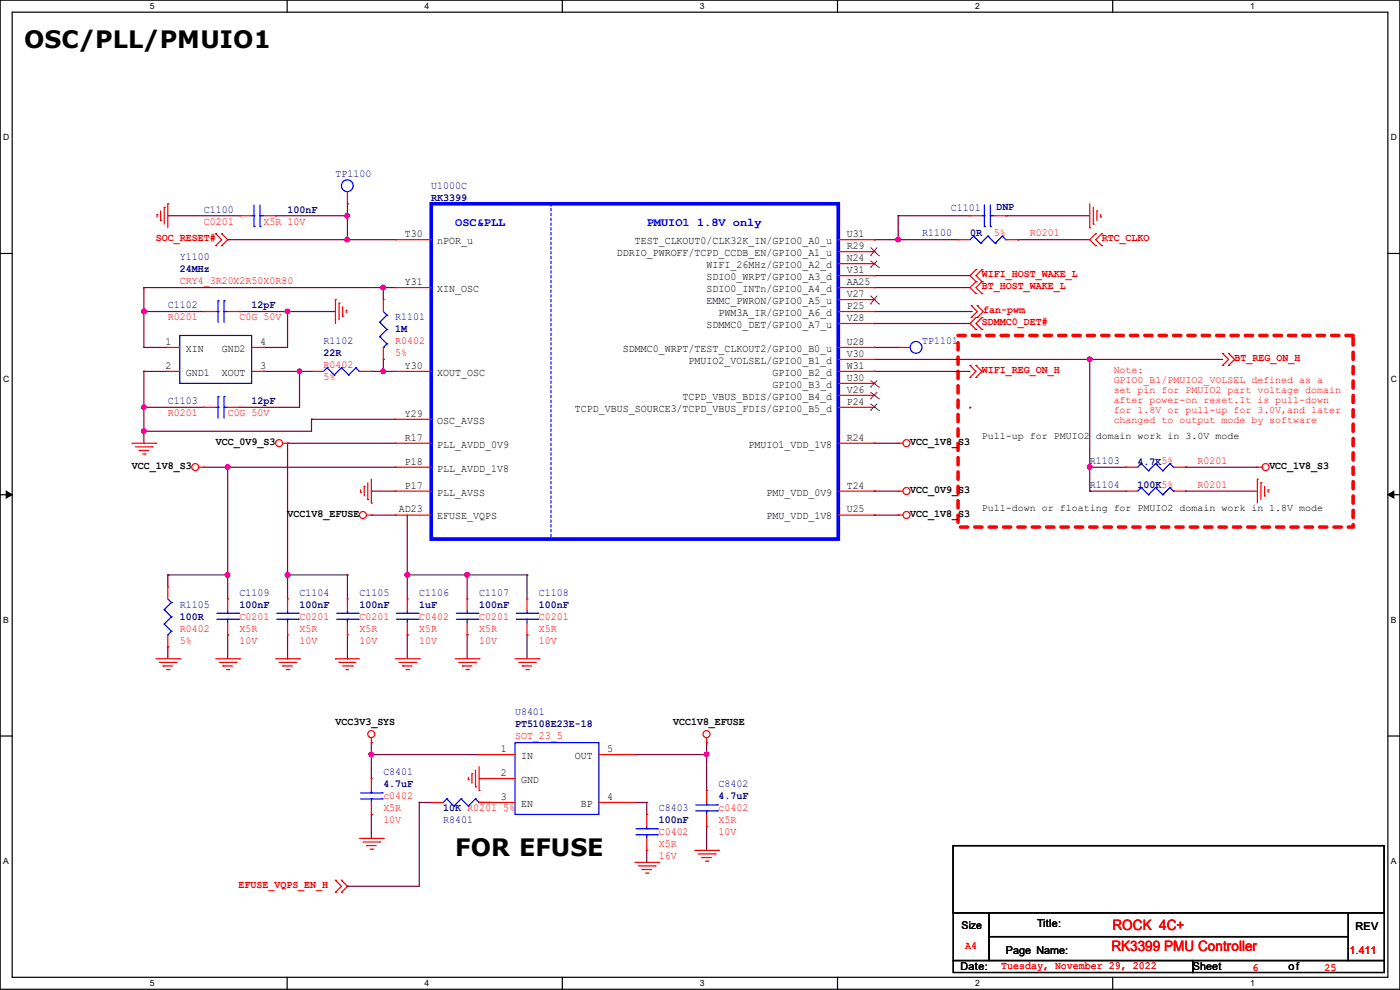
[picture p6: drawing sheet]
<svg xmlns="http://www.w3.org/2000/svg" width="297mm" height="210mm" viewBox="0 0 297 210" stroke-linecap="round" stroke-linejoin="round" font-family="sans-serif">
<path d="M0 0h297v209.8h-297zM2.6 2.6h291.8v204.7h-291.8z" fill="none" stroke="#000" stroke-width=".25"/>
<g fill="#fff">
<path d="M31.7 .3h1v2h-1z"/>
<path d="M31.7 207.6h1v2h-1z"/>
</g>
<path d="M60.9 0v2.6M60.9 207.3v2.5" fill="none" stroke="#000" stroke-width=".25"/>
<g fill="#fff">
<path d="M90.1 .3h1v2h-1z"/>
<path d="M90.1 207.6h1v2h-1z"/>
</g>
<path d="M119.3 0v2.6M119.3 207.3v2.5" fill="none" stroke="#000" stroke-width=".25"/>
<g fill="#fff">
<path d="M148.5 .3h.9v2h-.9z"/>
<path d="M148.5 207.6h.9v2h-.9z"/>
</g>
<path d="M177.7 0v2.6M177.7 207.3v2.5" fill="none" stroke="#000" stroke-width=".25"/>
<g fill="#fff">
<path d="M206.8 .3h1v2h-1z"/>
<path d="M206.8 207.6h1v2h-1z"/>
</g>
<path d="M236.1 0v2.6M236.1 207.3v2.5" fill="none" stroke="#000" stroke-width=".25"/>
<g fill="#fff">
<path d="M265.2 .3h1v2h-1z"/>
<path d="M265.2 207.6h1v2h-1z"/>
<path d="M.7 28.2h1.2v1.9h-1.2z"/>
<path d="M295.1 28.2h1.2v1.9h-1.2z"/>
<path d="M.7 79.3h1.2v2h-1.2z"/>
<path d="M295.1 79.3h1.2v2h-1.2z"/>
</g>
<path d="M0 53.8h2.6M294.4 53.8h2.6" fill="none" stroke="#000" stroke-width=".25"/>
<g fill="#fff">
<path d="M.7 130.5h1.2v2h-1.2z"/>
<path d="M295.1 130.5h1.1v2h-1.1z"/>
</g>
<path d="M0 104.9h2.6M294.4 104.9h2.6" fill="none" stroke="#000" stroke-width=".25"/>
<path d="M1.3 104.2l1.3 .7-1.3 .8zM294.4 104.9l1.3-.7v1.5z" fill="#000" stroke="#000" stroke-width=".21"/>
<g fill="#fff">
<path d="M.7 181.7h1.2v2h-1.2z"/>
<path d="M295.1 181.7h1.1v2h-1.1z"/>
</g>
<path d="M0 156.1h2.6M294.4 156.1h2.6M202.2 179.4h91.5v14.2h-91.5zM202.2 193.6h7.6v10.2h-7.6zM209.8 193.6h76.2v5.1h-76.2zM209.8 198.7h76.2v5.1h-76.2zM286 193.6h7.7v10.2h-7.7zM202.2 203.8h50.8v2.5h-50.8zM253 203.8h40.7v2.5h-40.7z" fill="none" stroke="#000" stroke-width=".25"/>
<path d="M203.2 71.2h83.9v40.6h-83.9z" fill="none" stroke="#f00" stroke-width=".76" stroke-dasharray="1.5 1.5"/>
<g fill="none" stroke="#800040" stroke-width=".25">
<path d="M35.6 45.8h.1M35.6 45.8h15.2M48.3 50.8h.1M48.3 50.8h35.6M58.5 45.8h.1M58.5 45.8h15.2M73.7 43.2h.1M73.7 45.8h.1M73.7 50.8h.1M73.7 43.2v7.6M185.5 50.8h.1M185.5 58.5h.1"/>
<path d="M185.5 50.8h17.7M185.5 58.5h20.3M190.5 45.8h.1M190.5 50.8h.1M190.5 45.8v5M190.5 45.8h15.3M213.4 45.8h.1M213.4 45.8h17.8M215.9 50.8h.1M215.9 50.8h15.3M30.5 61h.1M30.5 78.8h.1"/>
<path d="M30.5 66.1h.1M30.5 73.7h.1M30.5 78.8h5.1M30.5 61h53.4M30.5 61v12.7M30.5 78.8v15.2M30.5 66.1h12.7M30.5 73.7h5.1M50.8 66.1h.1M50.8 66.1h20.4M55.9 78.8h.1M55.9 73.7h.1"/>
<path d="M55.9 78.8h10.2M61 66.1h.1M61 66.1v7.6h-5.1M63.5 78.8h.1M63.5 78.8v7.6h-12.7M78.8 78.8h.1M78.8 78.8h5.1M81.3 76.2h.1M81.3 78.8h.1M81.3 61h.1M81.3 61v2.5M81.3 76.2v2.6"/>
<path d="M185.5 73.7h.1M185.5 68.6h.1M185.5 61h.1M185.5 78.8h.1M185.5 78.8h20.3M185.5 61h20.3M185.5 66.1h20.5M185.5 73.7h5M185.5 68.6h20.3M185.5 76.2h73.9M206 66.1h.1M231.2 76.2h.1"/>
<path d="M231.2 76.2v28M30.5 86.4h.1M30.5 91.5h.1M30.5 86.4h12.7M43.2 99.1h40.7M48.3 99.1h.1M48.3 99.1v27.9M50.8 86.4h.1M61 94h.1M61 94v33M61 94h22.9M66.1 88.9h.1"/>
<path d="M66.1 88.9h17.8M66.1 88.9v2.6h-35.6M185.5 94h.1M185.5 94h5M205.8 86.4h.1M205.8 86.4v.3M231.2 99.1h.1M231.2 99.1h7.6M251.5 99.1h.1M251.5 99.1h15.2M78.8 104.2h.1M78.8 109.3h.1"/>
<path d="M78.8 104.2h5.1M78.8 109.3h5.1M86.4 109.3v17.7M185.5 104.2h.1M185.5 109.3h.1M185.5 104.2h5M185.5 109.3h5M231.2 104.2h.1M231.2 104.2h7.6M251.5 104.2h.1M251.5 104.2h15.2M35.6 122h.1"/>
<path d="M35.6 137.2h.1M35.6 122v2.5M35.6 137.2v2.5M35.6 122h12.7M48.3 134.7h.1M48.3 122h.1M48.3 134.7v5M61 139.7h.1M61 122h.1M61 134.7v5M61 122h12.7M73.7 122h.1"/>
<path d="M73.7 139.7h.1M73.7 122v5M73.7 134.7v5M86.4 134.7h.1M86.4 122h.1M86.4 122h25.4M86.4 134.7v5M99.1 122h.1M99.1 134.7h.1M99.1 122v5M99.1 134.7v5M111.8 122h.1"/>
<path d="M111.8 134.7h.1M111.8 122v5M111.8 134.7v5M78.8 157.5h.1M78.8 157.5v7.6M149.9 157.5h.1M149.9 157.5v10.2M78.8 160.1h.1M78.8 172.8h.1M78.8 172.8v5M78.8 160.1h22.8M88.9 170.2h.1"/>
<path d="M88.9 170.2h2.6M88.9 170.2v17.8h-15.2M101.6 170.2h.1M101.6 170.2h2.6M134.7 170.2h.1M134.7 160.1h.1M134.7 170.2h2.5M134.7 160.1h15.2M137.2 170.2h.1M137.2 170.2v2.6M149.9 175.3h.1M149.9 160.1h.1"/>
<path d="M149.9 175.3v5.1M73.7 188h.1M137.2 180.4h.1M137.2 180.4v2.5"/>
</g>
<g fill="#f0f" stroke="#f0f" stroke-width=".25">
<circle cx="81.3" cy="78.8" r=".49"/>
<circle cx="81.3" cy="61" r=".49"/>
<circle cx="63.5" cy="78.8" r=".49"/>
<circle cx="30.5" cy="86.4" r=".49"/>
<circle cx="30.5" cy="66.1" r=".49"/>
<circle cx="61" cy="66.1" r=".49"/>
<circle cx="190.5" cy="50.8" r=".49"/>
<circle cx="73.7" cy="45.7" r=".49"/>
<circle cx="73.7" cy="50.8" r=".49"/>
<circle cx="30.5" cy="91.5" r=".49"/>
<circle cx="99.1" cy="121.9" r=".49"/>
<circle cx="231.2" cy="76.2" r=".49"/>
<circle cx="149.9" cy="160" r=".49"/>
<circle cx="78.8" cy="160" r=".49"/>
<circle cx="61" cy="121.9" r=".49"/>
<circle cx="86.4" cy="121.9" r=".49"/>
<circle cx="48.3" cy="121.9" r=".49"/>
<circle cx="48.3" cy="99.1" r=".49"/>
<circle cx="231.2" cy="99.1" r=".49"/>
</g>
<g fill="none" stroke="#f00" stroke-width=".25">
<path d="M33.3 45.5h.1M33.3 45.5v.5M34.1 46.8h.1M34.1 44.7v2.1M34.8 44h.1M34.8 44v3.5M35.6 43.2h.1M35.6 43.2v5.1M50.8 45.8h.1M50.8 45.8h2.6M55.9 45.8h2.6M58.5 45.8h.1"/>
<path d="M73.7 43.2h.1M73.7 40.7v2.5M83.9 50.8h.1M83.9 50.8h7.6M177.8 50.8h7.7M177.8 53.4h7.7M177.8 55.9h7.7M177.8 58.5h7.7M185.5 50.8h.1M185.5 53.4h.1M185.5 55.9h.1M185.5 58.5h.1"/>
<path d="M203.2 50.8h.1M203.2 50.8h2.6M205.8 45.8h.1M205.8 45.8h2.5M210.9 45.8h2.5M213.4 45.8h.1M213.4 50.8h2.5M215.9 50.8h.1M231.2 48.3h.1M231.2 43.2v5.1M231.9 47.5h.1M231.9 44v3.5"/>
<path d="M232.7 44.7h.1M232.7 44.7v2.1M233.5 46h.1M233.5 45.5v.5M35.6 73.7h.1M35.6 78.8h.1M35.6 73.7h2.5M35.6 78.8h2.5M43.2 66.1h.1M43.2 66.1h2.6M48.3 66.1h2.5M50.8 66.1h.1"/>
<path d="M53.4 73.7h2.5M53.4 78.8h2.5M55.9 78.8h.1M55.9 73.7h.1M66.1 78.8h.1M66.1 78.8h2.5M71.2 63.5h.1M71.2 63.5v5.1M71.9 64.3h.1M71.9 64.3v3.6M72.7 67.1h.1M72.7 65.1v2"/>
<path d="M73.4 65.8h.1M73.4 65.8v.5M76.2 78.8h2.6M78.8 78.8h.1M81.3 63.5h.1M81.3 76.2h.1M81.3 63.5v2.6M81.3 73.7v2.5M83.9 78.8h.1M83.9 61h.1M83.9 78.8h7.6M83.9 61h7.6"/>
<path d="M177.8 73.7h7.7M177.8 78.8h7.7M177.8 61h7.7M177.8 63.5h7.7M177.8 76.2h7.7M177.8 68.6h7.7M177.8 66.1h7.7M185.5 61h.1M185.5 63.5h.1M185.5 78.8h.1M185.5 76.2h.1M185.5 73.7h.1"/>
<path d="M185.5 68.6h.1M185.5 66.1h.1M190.5 73.7h.1M190.5 73.7h2.6M28 94h5.1M28.7 94.8h3.6M29.5 95.5h.1M29.5 95.5h2M30.3 96.3h.5M30.8 96.3h.1M32.3 94.8h.1M33.1 94h.1"/>
<path d="M42.2 99.1h1M43.2 99.1h.1M43.2 86.4h.1M43.2 86.4h2.6M48.3 86.4h2.5M50.8 86.4h.1M60 94h1M61 94h.1M83.9 94h.1M83.9 99.1h.1M83.9 88.9h.1M83.9 94h7.6"/>
<path d="M83.9 99.1h7.6M83.9 88.9h7.6M177.8 94h7.7M177.8 86.4h7.7M177.8 83.9h7.7M177.8 81.3h7.7M185.5 83.9h.1M185.5 81.3h.1M185.5 86.4h.1M185.5 94h.1M190.5 94h.1M190.5 94h1.1"/>
<path d="M238.8 99.1h.1M238.8 99.1h2.5M249 99.1h2.5M251.5 99.1h.1M266.7 99.1h.1M266.7 99.1h1.1M76.5 104.4h.1M76.5 103.9v.5M77.3 103.2h.1M77.3 103.2v2M77.8 109.3h1M78 106h.1"/>
<path d="M78 102.4v3.6M78.8 106.7h.1M78.8 109.3h.1M78.8 101.6v5.1M83.9 104.2h.1M83.9 109.3h.1M83.9 104.2h7.6M83.9 109.3h7.6M177.8 104.2h7.7M177.8 109.3h7.7M185.5 104.2h.1M185.5 109.3h.1"/>
<path d="M190.5 104.2h.1M190.5 109.3h.1M190.5 104.2h1.1M190.5 109.3h1.1M238.8 104.2h.1M238.8 104.2h2.5M249 104.2h2.5M251.5 104.2h.1M266.7 101.6h.1M266.7 101.6v5.1M267.5 102.4h.1M267.5 102.4v3.6"/>
<path d="M268.3 105.2h.1M268.3 103.2v2M269 103.9h.1M269 103.9v.5M33.1 139.7h5M35.6 124.5h.1M35.6 137.2h.1M35.6 124.5v2.5M35.6 134.7v2.5M38.1 139.7h.1M45.8 139.7h5M48.3 127h.1"/>
<path d="M48.3 134.7h.1M48.3 127v2.6M48.3 132.1v2.6M50.8 139.7h.1M58.5 139.7h5M61 127h.1M61 134.7h.1M61 127v2.6M61 132.1v2.6M63.5 139.7h.1M71.2 139.7h.1M71.2 139.7h5"/>
<path d="M73.7 127h.1M73.7 134.7h.1M73.7 127v2.6M73.7 132.1v2.6M83.9 139.7h5M86.4 127h.1M86.4 134.7h.1M86.4 127v2.6M86.4 132.1v2.6M88.9 139.7h.1M96.6 139.7h5M99.1 127h.1"/>
<path d="M99.1 134.7h.1M99.1 127v2.6M99.1 132.1v2.6M101.6 139.7h.1M109.3 139.7h5M111.8 127h.1M111.8 134.7h.1M111.8 127v2.6M111.8 132.1v2.6M114.3 139.7h.1M33.8 140.5h3.6M34.6 141.3h.1"/>
<path d="M34.6 141.3h2M35.3 142h.6M35.9 142h.1M37.4 140.5h.1M46.5 140.5h3.6M47.3 141.3h.1M47.3 141.3h2M48 142h.6M48.6 142h.1M50.1 140.5h.1M59.2 140.5h3.6M60 141.3h.1"/>
<path d="M60 141.3h2M60.7 142h.6M61.3 142h.1M62.8 140.5h.1M71.9 140.5h.1M71.9 140.5h3.6M72.7 141.3h2M73.4 142h.1M73.4 142h.6M74.7 141.3h.1M78.8 157.5h.1M78.8 156.5v1"/>
<path d="M84.6 140.5h3.6M85.4 141.3h.1M85.4 141.3h2M86.1 142h.6M86.7 142h.1M88.2 140.5h.1M97.3 140.5h3.6M98.1 141.3h.1M98.1 141.3h2M98.8 142h.6M99.4 142h.1M100.9 140.5h.1"/>
<path d="M110 140.5h3.6M110.8 141.3h.1M110.8 141.3h2M111.5 142h.6M112.1 142h.1M113.6 140.5h.1M149.9 157.5h.1M149.9 156.5v1M76.2 177.8h5.1M77 178.6h3.6M77.8 179.4h.1M77.8 179.4h2"/>
<path d="M78.8 165.1h.1M78.8 172.8h.1M78.8 165.1v2.6M78.8 170.2v2.6M80.6 178.6h.1M81.3 177.8h.1M91.5 170.2h.1M91.5 170.2h2.5M99.4 165.4h.1M99.4 164.9v.5M100.1 164.1h.1M100.1 164.1v2.1"/>
<path d="M100.9 166.9h.1M100.9 163.4v3.5M101.6 167.7h.1M101.6 160.1h.1M101.6 165.1h.1M101.6 170.2h.1M101.6 162.6v5.1M101.6 170.2h7.7M101.6 160.1h7.7M101.6 165.1h7.7M104.2 170.2h.1M127 170.2h7.7"/>
<path d="M127 160.1h7.7M134.7 170.2h.1M134.7 160.1h.1M137.2 172.8h.1M137.2 172.8v2.5M137.2 177.8v2.6M149.9 167.7h.1M149.9 175.3h.1M149.9 167.7v2.5M149.9 172.8v2.5M78.5 180.1h.5M79 180.1h.1"/>
<path d="M134.7 182.9h5M135.4 183.7h3.6M136.2 184.4h.1M136.2 184.4h2M136.9 185.2h.6M137.2 180.4h.1M137.5 185.2h.1M139 183.7h.1M139.7 182.9h.1M147.4 180.4h5M148.1 181.1h3.6M148.9 181.9h.1"/>
<path d="M148.9 181.9h2M149.6 182.7h.6M150.2 182.7h.1M151.7 181.1h.1M152.4 180.4h.1"/>
<circle cx="41.4" cy="99.1" r=".74"/>
<circle cx="59.2" cy="94" r=".74"/>
<circle cx="192.3" cy="94" r=".74"/>
<circle cx="268.5" cy="99.1" r=".74"/>
<circle cx="77" cy="109.2" r=".74"/>
<circle cx="192.3" cy="104.2" r=".74"/>
<circle cx="192.3" cy="109.2" r=".74"/>
<circle cx="78.8" cy="155.7" r=".74"/>
<circle cx="149.9" cy="155.7" r=".74"/>
</g>
<g fill="none" stroke="#d50000" stroke-width=".25">
<path d="M45.8 49.6h.1M45.8 52.1h.1M45.8 49.6l1.2 1.2-1.2 1.3M47 52.1h.1M47 49.6h.1M47 49.6l1.3 1.2-1.3 1.3M207.1 57.2h.1M207.1 59.7h.1M207.1 57.2l-1.3 1.3 1.3 1.2M207.1 59.7l-1.3 1.3 1.3 1.3M208.3 59.7h.1M208.3 57.2h.1"/>
<path d="M208.3 57.2l-1.2 1.3 1.2 1.2M208.3 59.7l-1.2 1.3 1.2 1.3M232.5 52.1h.1M232.5 49.6h.1M232.5 49.6l-1.3 1.2 1.3 1.3M233.7 49.6h.1M233.7 52.1h.1M233.7 49.6l-1.2 1.2 1.2 1.3M205.8 77.5h.1M205.8 77.5l1.3 1.3-1.3 1.3M206 67.4h.1M206 64.8h.1"/>
<path d="M206 64.8l1.3 1.3-1.3 1.3M207.1 69.9h.1M207.1 67.4h.1M207.1 62.3h.1M207.1 77.5h.1M207.1 67.4l-1.3 1.2 1.3 1.3M207.1 77.5l1.2 1.3-1.2 1.3M207.3 67.4h.1M207.3 64.8h.1M207.3 64.8l1.3 1.3-1.3 1.3M208.3 67.4h.1M208.3 69.9h.1"/>
<path d="M208.3 62.3h.1M208.3 67.4l-1.2 1.2 1.2 1.3M259.4 77.5h.1M259.4 75h.1M259.4 75l1.2 1.2-1.2 1.3M260.6 77.5h.1M260.6 75h.1M260.6 75l1.3 1.2-1.3 1.3M205.8 80.1h.1M207.1 80.1h.1M71.2 186.7h.1M71.2 189.3h.1"/>
<path d="M71.2 186.7l1.2 1.3-1.2 1.3M72.4 189.3h.1M72.4 186.7h.1M72.4 186.7l1.3 1.3-1.3 1.3"/>
</g>
<g fill="none" stroke="#00f" stroke-width=".25">
<path d="M53.4 45.8h.5M53.9 45.8h.1M53.9 48h.1M53.9 43.5v4.5M55.2 48h.1M55.2 45.8h.1M55.2 45.8h.7M55.2 43.5v4.5M206.5 50.1h.1M206.5 50.1l-.7 .7M206.5 50.1l1.6 1.5M208.1 51.6h.1"/>
<path d="M208.3 45.8h.5M208.8 45.8h.1M208.8 48h.1M208.8 43.5v4.5M209.6 50.1h.1M209.6 50.1l-1.5 1.5M209.6 50.1l1.5 1.5M210.1 48h.1M210.1 45.8h.1M210.1 45.8h.8M210.1 43.5v4.5M211.1 51.6h.1"/>
<path d="M212.6 50.1h.1M212.6 50.1l-1.5 1.5M212.6 50.1l.8 .7M213.4 50.8h.1M38.1 71.2h15.3v10.1h-15.3zM45.8 66.1h.5M46.3 66.1h.1M46.3 63.8h.1M46.3 63.8v4.6M47.5 63.8h.1M47.5 66.1h.1M47.5 63.8v4.6"/>
<path d="M47.5 66.1h.8M69.4 78h.1M69.4 78l-.8 .8M69.4 78l1.5 1.5M70.9 79.5h.1M72.4 78h.1M72.4 78l-1.5 1.5M72.4 78l1.6 1.5M74 79.5h.1M75.5 78h.1M75.5 78l-1.5 1.5M75.5 78l.7 .8"/>
<path d="M76.2 78.8h.1M80.6 68.4h.1M80.6 71.4h.1M80.6 68.4l1.5 1.5M80.6 71.4l1.5 1.5M81.3 73.7h.1M81.3 66.1l.8 .7M82.1 66.8h.1M82.1 69.9h.1M82.1 72.9h.1M82.1 66.8l-1.5 1.6M82.1 69.9l-1.5 1.5"/>
<path d="M82.1 72.9l-.8 .8M45.8 86.4h.5M46.3 86.4h.1M46.3 84.1h.1M46.3 84.1v4.6M47.5 84.1h.1M47.5 86.4h.1M47.5 86.4h.8M47.5 84.1v4.6M242.1 98.3h.1M242.1 98.3l-.8 .8M242.1 98.3l1.5 1.6"/>
<path d="M243.6 99.9h.1M245.2 98.3h.1M245.2 98.3l-1.6 1.6M245.2 98.3l1.5 1.6M246.7 99.9h.1M248.2 98.3h.1M248.2 98.3l-1.5 1.6M248.2 98.3l.8 .8M249 99.1h.1M242.1 103.4h.1M242.1 103.4l-.8 .8M242.1 103.4l1.5 1.5"/>
<path d="M243.6 104.9h.1M245.2 103.4h.1M245.2 103.4l-1.6 1.5M245.2 103.4l1.5 1.5M246.7 104.9h.1M248.2 103.4h.1M248.2 103.4l-1.5 1.5M248.2 103.4l.8 .8M249 104.2h.1M34.8 129.3h.1M34.8 132.4h.1M34.8 129.3l1.6 1.6"/>
<path d="M34.8 132.4l1.6 1.5M35.6 134.7h.1M35.6 127l.8 .8M36.4 127.8h.1M36.4 130.9h.1M36.4 133.9h.1M36.4 127.8l-1.6 1.5M36.4 130.9l-1.6 1.5M36.4 133.9l-.8 .8M46 131.4h4.6M46 130.1h4.6M48.3 130.1h.1"/>
<path d="M48.3 131.4h.1M48.3 129.6v.5M48.3 131.4v.7M50.6 131.4h.1M50.6 130.1h.1M58.7 131.4h4.6M58.7 130.1h4.6M61 130.1h.1M61 131.4h.1M61 129.6v.5M61 131.4v.7M63.3 131.4h.1"/>
<path d="M63.3 130.1h.1M71.4 131.4h4.6M71.4 130.1h4.6M73.7 130.1h.1M73.7 131.4h.1M73.7 129.6v.5M73.7 131.4v.7M76 131.4h.1M76 130.1h.1M84.1 131.4h4.6M84.1 130.1h4.6M86.4 130.1h.1"/>
<path d="M86.4 131.4h.1M86.4 129.6v.5M86.4 131.4v.7M88.7 131.4h.1M88.7 130.1h.1M96.8 131.4h4.6M96.8 130.1h4.6M99.1 130.1h.1M99.1 131.4h.1M99.1 129.6v.5M99.1 131.4v.7M101.4 131.4h.1"/>
<path d="M101.4 130.1h.1M109.5 131.4h4.6M109.5 130.1h4.6M111.8 130.1h.1M111.8 131.4h.1M111.8 129.6v.5M111.8 131.4v.7M114.1 131.4h.1M114.1 130.1h.1M109.3 157.5h17.7v15.3h-17.7zM76.5 169.5h4.6M76.5 168.2h4.6"/>
<path d="M78.8 168.2h.1M78.8 169.5h.1M78.8 167.7v.5M78.8 169.5v.7M81.1 169.5h.1M81.1 168.2h.1M94.8 169.5h.1M94.8 169.5l-.8 .7M94.8 169.5l1.5 1.5M96.3 171h.1M97.8 169.5h.1M97.8 169.5l-1.5 1.5"/>
<path d="M97.8 169.5l1.6 1.5M99.4 171h.1M100.9 169.5h.1M100.9 169.5l-1.5 1.5M100.9 169.5l.7 .7M101.6 170.2h.1M134.9 177.1h4.6M134.9 175.8h4.6M137.2 175.8h.1M137.2 177.1h.1M137.2 175.3v.5M137.2 177.1v.7"/>
<path d="M139.5 177.1h.1M139.5 175.8h.1M147.6 172h4.6M147.6 170.7h4.6M149.9 170.7h.1M149.9 172h.1M149.9 170.2v.5M149.9 172v.8M152.2 172h.1M152.2 170.7h.1"/>
<circle cx="73.7" cy="39.4" r="1.25"/>
<circle cx="194.3" cy="73.7" r="1.25"/>
</g>
<path d="M91.5 43.2h86.3v71.1h-86.3z" fill="none" stroke="#00f" stroke-width=".76"/>
<path d="M116.9 43.2v71.1M116.9 114.3h.1" fill="none" stroke="#00f" stroke-width=".25" stroke-dasharray=".5 .5"/>
<g fill="none" stroke="#804000" stroke-width=".21">
<path d="M184.7 54.2h.1M184.7 56.7h.1M184.7 52.5l1.7 1.7M184.7 55.3l1.7 1.4M186.1 52.5l-1.4 1.7M186.1 55.3l-1.4 1.4M186.4 54.2h.1M186.4 56.7h.1M184.7 64.5h.1M184.7 62.7l1.7 1.8M186.1 62.7l-1.4 1.8M186.4 64.5h.1"/>
<path d="M184.7 84.6h.1M184.7 82.1h.1M184.7 87.1h.1M184.7 83.2l1.7 1.4M184.7 80.7l1.7 1.4M184.7 85.6l1.7 1.5M186.1 83.2l-1.4 1.4M186.1 80.7l-1.4 1.4M186.1 85.6l-1.4 1.5M186.4 84.6h.1M186.4 82.1h.1M186.4 87.1h.1"/>
</g>
<g font-size="5.1">
<text x="5.1" y="10.2">OSC/PLL/PMUIO1</text>
<text x="96.6" y="181.7">FOR EFUSE</text>
</g>
<g font-size="3" fill="#f00">
<text x="236" y="197.4">ROCK 4C+</text>
<text x="235.8" y="201.7">RK3399 PMU Controller</text>
</g>
<g font-size="2.5" fill="#00f">
<text x="96.6" y="47.8">OSC&amp;PLL</text>
<text x="137.2" y="47.8">PMUIO1 1.8V only</text>
</g>
<g font-size="2.3" fill="#000080">
<text x="71.2" y="37.5">TP1100</text>
<text x="91.5" y="40">U1000C</text>
<text x="43.2" y="45.1">C1100</text>
<text x="61" y="45.1">100nF</text>
<text x="91.5" y="42.5">RK3399</text>
<text x="201.7" y="44.8">C1101</text>
<text x="211.4" y="44.6">DNP</text>
<text x="195.6" y="50.2">R1100</text>
<text x="205.8" y="50.2">0R</text>
<text x="38.1" y="55.2">Y1100</text>
<text x="38.1" y="57.8">24MHz</text>
<text x="35.6" y="65.4">C1102</text>
<text x="53.4" y="65.4">12pF</text>
<text x="83.9" y="67.9">R1101</text>
<text x="83.9" y="70.5">1M</text>
<text x="68.6" y="73">R1102</text>
<text x="68.6" y="75.6">22R</text>
<text x="195.6" y="73">TP1101</text>
<text x="35.6" y="85.7">C1103</text>
<text x="53.4" y="85.7">12pF</text>
<text x="231.2" y="98.4">R1103</text>
<text x="241.3" y="98.6">4.7K5%</text>
<text x="231.2" y="103.5">R1104</text>
<text x="241.3" y="103.5">100K5%</text>
<text x="38.1" y="128.9">R1105</text>
<text x="38.1" y="131.4">100R</text>
<text x="50.8" y="126.4">C1109</text>
<text x="50.8" y="128.9">100nF</text>
<text x="63.5" y="126.4">C1104</text>
<text x="63.5" y="128.9">100nF</text>
<text x="76.2" y="126.4">C1105</text>
<text x="76.2" y="128.9">100nF</text>
<text x="88.9" y="126.4">C1106</text>
<text x="88.9" y="128.9">1uF</text>
<text x="101.6" y="126.4">C1107</text>
<text x="101.6" y="128.9">100nF</text>
<text x="114.3" y="126.4">C1108</text>
<text x="114.3" y="128.9">100nF</text>
<text x="109.3" y="151.8">U8401</text>
<text x="109.3" y="154.3">PT5108E23E-18</text>
<text x="81.3" y="164.5">C8401</text>
<text x="81.3" y="167">4.7uF</text>
<text x="152.4" y="167">C8402</text>
<text x="94" y="172.1">10K R0201</text>
<text x="139.7" y="172.1">C8403</text>
<text x="152.4" y="169.5">4.7uF</text>
<text x="94" y="174.6">R8401</text>
<text x="139.7" y="174.6">100nF</text>
</g>
<g font-size="2.3" fill="#f00">
<text x="43.2" y="47.6">C0201</text>
<text x="55.9" y="47.6">X5R 10V</text>
<text x="210.9" y="50.2">5%</text>
<text x="218.5" y="50.2">R0201</text>
<text x="38.1" y="60.3">CRY4_3R20X2R50X0R80</text>
<text x="35.6" y="67.9">R0201</text>
<text x="50.8" y="67.9">C0G 50V</text>
<text x="83.9" y="73">R0402</text>
<text x="83.9" y="75.6">5%</text>
<text x="68.6" y="78.1">R0402</text>
<text x="68.6" y="80.6">5%</text>
<text x="35.6" y="88.3">R0201</text>
<text x="48.3" y="88.3">C0G 50V</text>
<text x="254" y="98.4">R0201</text>
<text x="254" y="103.5">R0201</text>
<text x="50.8" y="131.4">C0201</text>
<text x="63.5" y="131.4">C0201</text>
<text x="76.2" y="131.4">C0201</text>
<text x="88.9" y="131.4">C0402</text>
<text x="101.6" y="131.4">C0201</text>
<text x="114.3" y="131.4">C0201</text>
<text x="38.1" y="134">R0402</text>
<text x="38.1" y="136.5">5%</text>
<text x="50.8" y="134">X5R</text>
<text x="50.8" y="136.5">10V</text>
<text x="63.5" y="134">X5R</text>
<text x="63.5" y="136.5">10V</text>
<text x="76.2" y="134">X5R</text>
<text x="76.2" y="136.5">10V</text>
<text x="88.9" y="134">X5R</text>
<text x="88.9" y="136.5">10V</text>
<text x="101.6" y="134">X5R</text>
<text x="101.6" y="136.5">10V</text>
<text x="114.3" y="134">X5R</text>
<text x="114.3" y="136.5">10V</text>
<text x="109.3" y="156.8">SOT_23_5</text>
<text x="81.3" y="169.5">c0402</text>
<text x="81.3" y="172.1">X5R</text>
<text x="106.7" y="172.1">5%</text>
<text x="152.4" y="172.1">c0402</text>
<text x="81.3" y="174.6">10V</text>
<text x="139.7" y="177.2">C0402</text>
<text x="139.7" y="179.7">X5R</text>
<text x="152.4" y="174.6">X5R</text>
<text x="152.4" y="177.2">10V</text>
<text x="139.7" y="182.2">16V</text>
<text x="204.8" y="201.3">A4</text>
<text x="286.3" y="202.3">1.411</text>
<text x="212.4" y="205.6">Tuesday, November 29, 2022</text>
<text x="265.7" y="205.9">6</text>
<text x="281" y="205.9">25</text>
</g>
<g font-size="2.3" fill="#d50000">
<text x="33.1" y="51.2">SOC_RESET#</text>
<text x="233.7" y="51.2">RTC_CLKO</text>
<text x="208.3" y="58.8">WIFI_HOST_WAKE_L</text>
<text x="208.3" y="61.3">BT_HOST_WAKE_L</text>
<text x="208.3" y="69">SDMMC0_DET#</text>
<text x="208.6" y="66.4">fan-pwm</text>
<text x="261.9" y="76.6">BT_REG_ON_H</text>
<text x="208.3" y="79.1">WIFI_REG_ON_H</text>
<text x="50.6" y="188.3">EFUSE_VQPS_EN_H</text>
</g>
<g font-size="2.3">
<text x="85.9" y="50.3">T30</text>
<text x="92.8" y="51.8">nPOR_u</text>
<text x="134.7" y="51.8">TEST_CLKOUT0/CLK32K_IN/GPIO0_A0_u</text>
<text x="179.6" y="50.3">U31</text>
<text x="179.6" y="52.8">R29</text>
<text x="130.9" y="54.3">DDRIO_PWROFF/TCPD_CCDB_EN/GPIO0_A1_u</text>
<text x="149.9" y="56.9">WIFI_26MHz/GPIO0_A2_d</text>
<text x="149.9" y="59.4">SDIO0_WRPT/GPIO0_A3_d</text>
<text x="179.6" y="55.4">N24</text>
<text x="179.6" y="57.9">V31</text>
<text x="85.9" y="60.5">Y31</text>
<text x="92.8" y="61.9">XIN_OSC</text>
<text x="149.9" y="61.9">SDIO0_INTn/GPIO0_A4_d</text>
<text x="149.9" y="64.5">EMMC_PWRON/GPIO0_A5_u</text>
<text x="179.6" y="60.5">AA25</text>
<text x="179.6" y="63">V27</text>
<text x="179.6" y="65.5">P25</text>
<text x="149.9" y="69.6">SDMMC0_DET/GPIO0_A7_u</text>
<text x="152.4" y="67">PWM3A_IR/GPIO0_A6_d</text>
<text x="179.6" y="68.1">V28</text>
<text x="35.1" y="73.2">1</text>
<text x="39.4" y="74.6">XIN</text>
<text x="47" y="74.6">GND2</text>
<text x="55.2" y="73.2">4</text>
<text x="132.1" y="74.6">SDMMC0_WRPT/TEST_CLKOUT2/GPIO0_B0_u</text>
<text x="146.1" y="77.2">PMUIO2_VOLSEL/GPIO0_B1_d</text>
<text x="179.6" y="75.7">V30</text>
<text x="179.6" y="73.2">U28</text>
<text x="35.1" y="78.2">2</text>
<text x="39.4" y="79.7">GND1</text>
<text x="47" y="79.7">XOUT</text>
<text x="55.2" y="78.2">3</text>
<text x="85.9" y="78.2">Y30</text>
<text x="92.8" y="79.7">XOUT_OSC</text>
<text x="163.9" y="82.3">GPIO0_B3_d</text>
<text x="163.9" y="79.7">GPIO0_B2_d</text>
<text x="179.6" y="83.3">V26</text>
<text x="179.6" y="80.8">U30</text>
<text x="179.6" y="78.2">W31</text>
<text x="85.9" y="88.4">Y29</text>
<text x="92.8" y="89.9">OSC_AVSS</text>
<text x="122" y="87.3">TCPD_VBUS_SOURCE3/TCPD_VBUS_FDIS/GPIO0_B5_d</text>
<text x="144.8" y="84.8">TCPD_VBUS_BDIS/GPIO0_B4_d</text>
<text x="179.6" y="85.9">P24</text>
<text x="45.8" y="94.4">VCC_0V9_S3</text>
<text x="85.9" y="93.5">R17</text>
<text x="92.8" y="95">PLL_AVDD_0V9</text>
<text x="158.8" y="95">PMUIO1_VDD_1V8</text>
<text x="179.6" y="93.5">R24</text>
<text x="193.1" y="94.4">VCC_1V8_S3</text>
<text x="28" y="99.4">VCC_1V8_S3</text>
<text x="85.9" y="98.6">P18</text>
<text x="92.8" y="100">PLL_AVDD_1V8</text>
<text x="269.3" y="99.4">VCC_1V8_S3</text>
<text x="85.9" y="103.6">P17</text>
<text x="92.8" y="105.1">PLL_AVSS</text>
<text x="162.6" y="105.1">PMU_VDD_0V9</text>
<text x="179.6" y="103.6">T24</text>
<text x="193.1" y="104.5">VCC_0V9_S3</text>
<text x="61" y="109.6">VCC1V8_EFUSE</text>
<text x="84.6" y="108.7">AD23</text>
<text x="92.8" y="110.2">EFUSE_VQPS</text>
<text x="162.6" y="110.2">PMU_VDD_1V8</text>
<text x="179.6" y="108.7">U25</text>
<text x="193.1" y="109.6">VCC_1V8_S3</text>
<text x="71.2" y="153.8">VCC3V3_SYS</text>
<text x="142.8" y="153.8">VCC1V8_EFUSE</text>
<text x="106.2" y="159.5">1</text>
<text x="110.5" y="161">IN</text>
<text x="122" y="161">OUT</text>
<text x="128.8" y="159.5">5</text>
<text x="106.2" y="164.6">2</text>
<text x="110.5" y="166.1">GND</text>
<text x="106.2" y="169.7">3</text>
<text x="110.5" y="171.2">EN</text>
<text x="123.2" y="171.2">BP</text>
<text x="128.8" y="169.7">4</text>
<text x="220" y="196.7">Title:</text>
<text x="287.6" y="197.2">REV</text>
<text x="213.4" y="202.3">Page Name:</text>
<text x="203.7" y="205.8">Date:</text>
<text x="253" y="205.8">Sheet</text>
<text x="273.3" y="205.8">of</text>
</g>
<text font-size="2.2" x="204" y="197.1">Size</text>
<g font-size="2.1" fill="#f00">
<text x="236.3" y="79.2">Note:</text>
<text x="236.3" y="81.3">GPIO0_B1/PMUIO2_VOLSEL defined as a</text>
<text x="236.3" y="83.4">set pin for PMUIO2 part voltage domain</text>
<text x="236.3" y="85.5">after power-on reset.It is pull-down</text>
<text x="236.3" y="87.6">for 1.8V or pull-up for 3.0V,and later</text>
<text x="236.3" y="89.7">changed to output mode by software</text>
</g>
<g font-size="2.1">
<text x="208.3" y="93.1">Pull-up for PMUIO2 domain work in 3.0V mode</text>
<text x="208.3" y="108.4">Pull-down or floating for PMUIO2 domain work in 1.8V mode</text>
</g>
<g font-size="1.8">
<text x="31.8" y="1.9">5</text>
<text x="90.1" y="1.9">4</text>
<text x="148.5" y="1.9">3</text>
<text x="206.8" y="1.9">2</text>
<text x="265.2" y="1.9">1</text>
<text x=".7" y="29.8">D</text>
<text x="295.1" y="29.8">D</text>
<text x=".7" y="80.9">C</text>
<text x="295.1" y="80.9">C</text>
<text x=".7" y="132.1">B</text>
<text x="295.1" y="132.1">B</text>
<text x=".7" y="183.3">A</text>
<text x="295.1" y="183.3">A</text>
<text x="31.8" y="209.2">5</text>
<text x="90.1" y="209.2">4</text>
<text x="148.5" y="209.2">3</text>
<text x="206.8" y="209.2">2</text>
<text x="265.2" y="209.2">1</text>
</g>
</svg>
